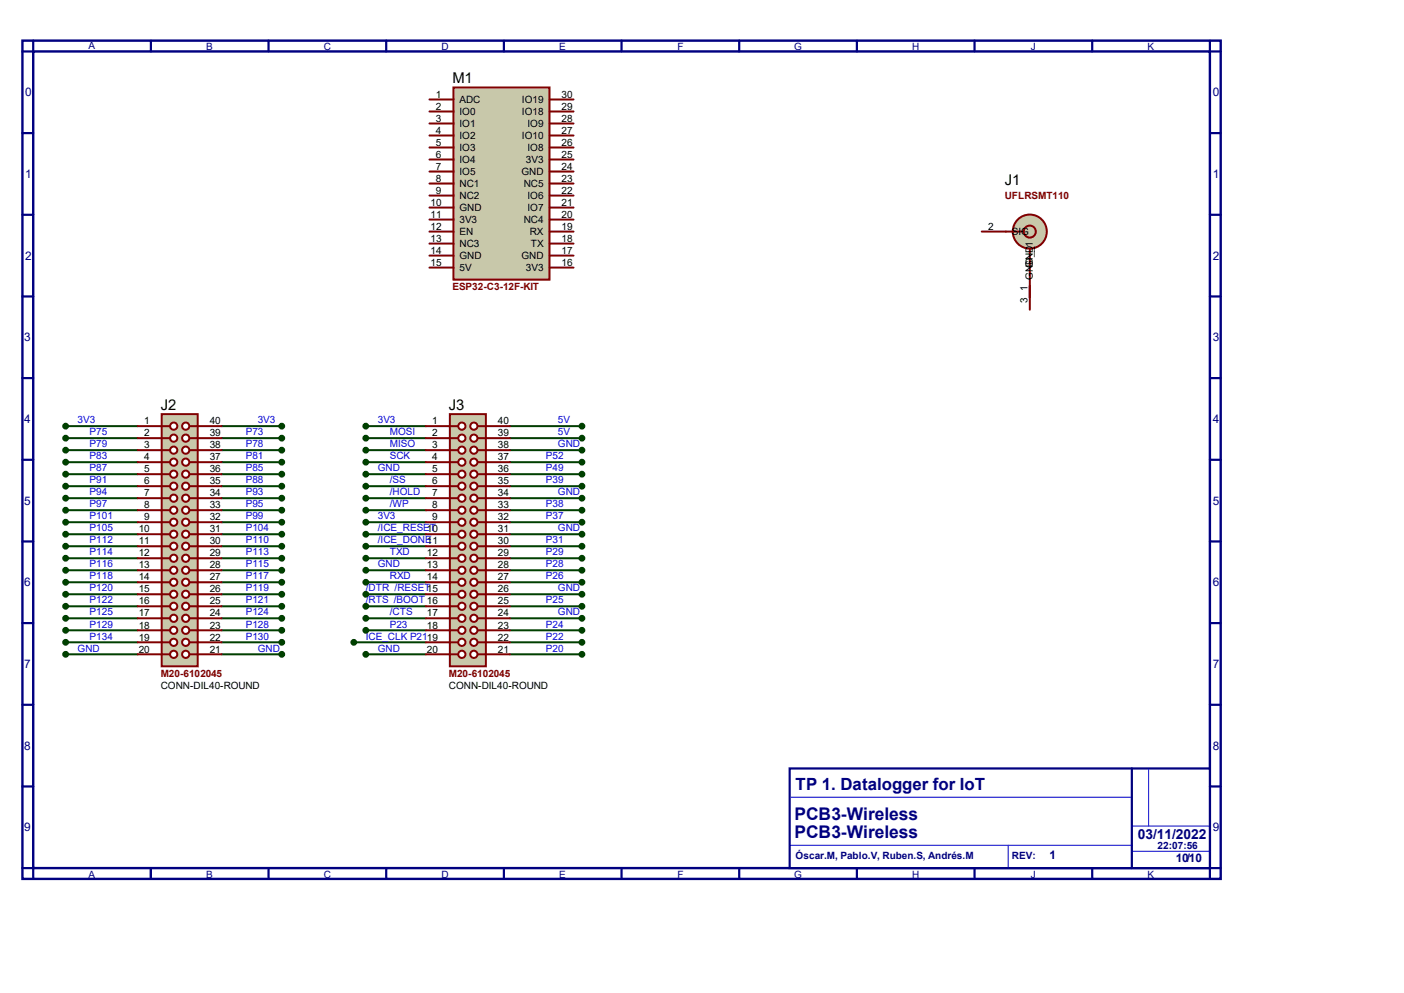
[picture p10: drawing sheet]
<svg xmlns="http://www.w3.org/2000/svg" width="297mm" height="210mm" viewBox="0 0 297 210" stroke-linecap="round" stroke-linejoin="round" font-family="sans-serif">
<path d="M4.7 8.6h253.5v177.3h-253.5zM7 10.9h248.9v172.7h-248.9z" fill="none" stroke="#000080" stroke-width=".51"/>
<path d="M7 8.6v2.3h-2.3M31.9 8.6v2.3" fill="none" stroke="#000080" stroke-width=".47"/>
<path d="M167 162.5h88.9v21.1h-88.9z" fill="#fff" stroke="#000080" stroke-width=".47"/>
<g fill="none" stroke="#000080" stroke-width=".47">
<path d="M56.8 8.6v2.3M81.7 8.6v2.3M106.6 8.6v2.3M131.5 8.6v2.3M156.4 8.6v2.3M181.3 8.6v2.3M206.2 8.6v2.3M231.1 8.6v2.3M255.9 8.6v2.3h2.3M4.7 28.2h2.3M255.9 28.2h2.3M4.7 45.4h2.3"/>
<path d="M255.9 45.4h2.3M4.7 62.7h2.3M4.7 80h2.3M255.9 62.7h2.3M255.9 80h2.3M4.7 97.2h2.3M255.9 97.2h2.3M4.7 114.5h2.3M255.9 114.5h2.3M4.7 131.8h2.3M255.9 131.8h2.3M4.7 149.1h2.3"/>
<path d="M255.9 149.1h2.3M4.7 166.3h2.3M239.4 162.5v21.1M255.9 166.3h2.3M4.7 183.6h2.3v2.3M31.9 183.6v2.3M56.8 183.6v2.3M81.7 183.6v2.3M106.6 183.6v2.3M131.5 183.6v2.3M156.4 183.6v2.3M181.3 183.6v2.3"/>
<path d="M206.2 183.6v2.3M231.1 183.6v2.3M258.2 183.6h-2.3v2.3"/>
</g>
<path d="M167 178.8h72.4M167.3 168.6h71.9M213.3 178.8v4.8M239.4 174.7h16.3M243 162.5v12.2M239.4 180h16.5" fill="none" stroke="#0000c0" stroke-width=".21"/>
<g fill="none" stroke="#004000" stroke-width=".42">
<path d="M13.9 90.1h15.2M13.9 92.7h15.2M13.9 95.2h15.2M13.9 97.7h15.2M46.9 90.1h12.7M46.9 92.7h12.7M46.9 95.2h12.7M46.9 97.7h12.7M77.4 90.1h12.7M77.4 92.7h12.7M77.4 95.2h12.7M77.4 97.7h12.7"/>
<path d="M107.9 90.1h15.2M107.9 92.7h15.2M107.9 95.2h15.2M107.9 97.7h15.2M13.9 100.3h15.2M13.9 102.8h15.2M13.9 105.4h15.2M13.9 107.9h15.2M13.9 110.4h15.2M13.9 113h15.2M13.9 115.5h15.2M13.9 118.1h15.2"/>
<path d="M46.9 100.3h12.7M46.9 102.8h12.7M46.9 105.4h12.7M46.9 107.9h12.7M46.9 110.4h12.7M46.9 113h12.7M46.9 115.5h12.7M46.9 118.1h12.7M77.4 100.3h12.7M77.4 102.8h12.7M77.4 105.4h12.7M77.4 107.9h12.7"/>
<path d="M77.4 110.4h12.7M77.4 113h12.7M77.4 115.5h12.7M77.4 118.1h12.7M107.9 100.3h15.2M107.9 102.8h15.2M107.9 105.4h15.2M107.9 107.9h15.2M107.9 110.4h15.2M107.9 113h15.2M107.9 115.5h15.2M107.9 118.1h15.2"/>
<path d="M13.9 120.6h15.2M13.9 123.1h15.2M13.9 125.7h15.2M13.9 128.2h15.2M13.9 130.8h15.2M13.9 133.3h15.2M13.9 135.8h15.2M13.9 138.4h15.2M46.9 120.6h12.7M46.9 123.1h12.7M46.9 125.7h12.7M46.9 128.2h12.7"/>
<path d="M46.9 130.8h12.7M46.9 133.3h12.7M46.9 135.8h12.7M46.9 138.4h12.7M74.8 135.8h15.3M77.4 120.6h12.7M77.4 123.1h12.7M77.4 125.7h12.7M77.4 128.2h12.7M77.4 130.8h12.7M77.4 133.3h12.7M77.4 138.4h12.7"/>
<path d="M107.9 120.6h15.2M107.9 123.1h15.2M107.9 125.7h15.2M107.9 128.2h15.2M107.9 130.8h15.2M107.9 133.3h15.2M107.9 135.8h15.2M107.9 138.4h15.2"/>
</g>
<circle cx="217.8" cy="49" r="3.6" fill="#c8c8aa" stroke="#800000" stroke-width=".42"/>
<path d="M212.8 49h5M217.8 52.8v5.1" fill="none" stroke="#800000" stroke-width=".42"/>
<circle cx="217.8" cy="49" r="1.27" fill="#c8c8aa" stroke="#800000" stroke-width=".42"/>
<path d="M207.7 49h5.1M217.8 57.9v7.6" fill="none" stroke="#800000" stroke-width=".42"/>
<path d="M95.9 18.5h20.3v40.6h-20.3z" fill="#c8c8aa" stroke="#800000" stroke-width=".42"/>
<g fill="none" stroke="#800000" stroke-width=".42">
<path d="M90.8 21h5.1M90.8 23.6h5.1M90.8 26.1h5.1M90.8 28.7h5.1M90.8 33.7h5.1M90.8 36.3h5.1M90.8 38.8h5.1M90.8 31.2h5.1M116.2 21h5.1M116.2 23.6h5.1M116.2 26.1h5.1M116.2 28.7h5.1"/>
<path d="M116.2 33.7h5.1M116.2 36.3h5.1M116.2 38.8h5.1M116.2 31.2h5.1M90.8 41.4h5.1M90.8 43.9h5.1M90.8 46.4h5.1M90.8 49h5.1M90.8 51.5h5.1M90.8 54.1h5.1M90.8 56.6h5.1M116.2 41.4h5.1"/>
<path d="M116.2 43.9h5.1M116.2 46.4h5.1M116.2 49h5.1M116.2 51.5h5.1M116.2 54.1h5.1M116.2 56.6h5.1"/>
</g>
<path d="M34.2 87.6h7.6v53.3h-7.6z" fill="#c8c8aa" stroke="#800000" stroke-width=".42"/>
<path d="M34.2 90.1h1.8" fill="none" stroke="#800000" stroke-width=".42"/>
<circle cx="36.7" cy="90.1" r=".76" fill="#fff" stroke="#800000" stroke-width=".42"/>
<path d="M34.2 92.7h1.8" fill="none" stroke="#800000" stroke-width=".42"/>
<circle cx="36.7" cy="92.7" r=".76" fill="#fff" stroke="#800000" stroke-width=".42"/>
<path d="M34.2 95.2h1.8" fill="none" stroke="#800000" stroke-width=".42"/>
<circle cx="36.7" cy="95.2" r=".76" fill="#fff" stroke="#800000" stroke-width=".42"/>
<path d="M34.2 97.7h1.8" fill="none" stroke="#800000" stroke-width=".42"/>
<circle cx="36.7" cy="97.7" r=".76" fill="#fff" stroke="#800000" stroke-width=".42"/>
<path d="M40 90.1h1.8" fill="none" stroke="#800000" stroke-width=".42"/>
<circle cx="39.3" cy="90.1" r=".76" fill="#fff" stroke="#800000" stroke-width=".42"/>
<path d="M40 92.7h1.8" fill="none" stroke="#800000" stroke-width=".42"/>
<circle cx="39.3" cy="92.7" r=".76" fill="#fff" stroke="#800000" stroke-width=".42"/>
<path d="M40 95.2h1.8" fill="none" stroke="#800000" stroke-width=".42"/>
<circle cx="39.3" cy="95.2" r=".76" fill="#fff" stroke="#800000" stroke-width=".42"/>
<path d="M40 97.7h1.8" fill="none" stroke="#800000" stroke-width=".42"/>
<circle cx="39.3" cy="97.7" r=".76" fill="#fff" stroke="#800000" stroke-width=".42"/>
<path d="M34.2 100.3h1.8" fill="none" stroke="#800000" stroke-width=".42"/>
<circle cx="36.7" cy="100.3" r=".76" fill="#fff" stroke="#800000" stroke-width=".42"/>
<path d="M40 100.3h1.8" fill="none" stroke="#800000" stroke-width=".42"/>
<circle cx="39.3" cy="100.3" r=".76" fill="#fff" stroke="#800000" stroke-width=".42"/>
<path d="M34.2 102.8h1.8" fill="none" stroke="#800000" stroke-width=".42"/>
<circle cx="36.7" cy="102.8" r=".76" fill="#fff" stroke="#800000" stroke-width=".42"/>
<path d="M40 102.8h1.8" fill="none" stroke="#800000" stroke-width=".42"/>
<circle cx="39.3" cy="102.8" r=".76" fill="#fff" stroke="#800000" stroke-width=".42"/>
<path d="M34.2 105.4h1.8" fill="none" stroke="#800000" stroke-width=".42"/>
<circle cx="36.7" cy="105.4" r=".76" fill="#fff" stroke="#800000" stroke-width=".42"/>
<path d="M40 105.4h1.8" fill="none" stroke="#800000" stroke-width=".42"/>
<circle cx="39.3" cy="105.4" r=".76" fill="#fff" stroke="#800000" stroke-width=".42"/>
<path d="M34.2 107.9h1.8" fill="none" stroke="#800000" stroke-width=".42"/>
<circle cx="36.7" cy="107.9" r=".76" fill="#fff" stroke="#800000" stroke-width=".42"/>
<path d="M40 107.9h1.8" fill="none" stroke="#800000" stroke-width=".42"/>
<circle cx="39.3" cy="107.9" r=".76" fill="#fff" stroke="#800000" stroke-width=".42"/>
<path d="M34.2 110.4h1.8" fill="none" stroke="#800000" stroke-width=".42"/>
<circle cx="36.7" cy="110.4" r=".76" fill="#fff" stroke="#800000" stroke-width=".42"/>
<path d="M40 110.4h1.8" fill="none" stroke="#800000" stroke-width=".42"/>
<circle cx="39.3" cy="110.4" r=".76" fill="#fff" stroke="#800000" stroke-width=".42"/>
<path d="M34.2 113h1.8" fill="none" stroke="#800000" stroke-width=".42"/>
<circle cx="36.7" cy="113" r=".76" fill="#fff" stroke="#800000" stroke-width=".42"/>
<path d="M40 113h1.8" fill="none" stroke="#800000" stroke-width=".42"/>
<circle cx="39.3" cy="113" r=".76" fill="#fff" stroke="#800000" stroke-width=".42"/>
<path d="M34.2 115.5h1.8" fill="none" stroke="#800000" stroke-width=".42"/>
<circle cx="36.7" cy="115.5" r=".76" fill="#fff" stroke="#800000" stroke-width=".42"/>
<path d="M40 115.5h1.8" fill="none" stroke="#800000" stroke-width=".42"/>
<circle cx="39.3" cy="115.5" r=".76" fill="#fff" stroke="#800000" stroke-width=".42"/>
<path d="M34.2 118.1h1.8" fill="none" stroke="#800000" stroke-width=".42"/>
<circle cx="36.7" cy="118.1" r=".76" fill="#fff" stroke="#800000" stroke-width=".42"/>
<path d="M40 118.1h1.8" fill="none" stroke="#800000" stroke-width=".42"/>
<circle cx="39.3" cy="118.1" r=".76" fill="#fff" stroke="#800000" stroke-width=".42"/>
<path d="M34.2 120.6h1.8" fill="none" stroke="#800000" stroke-width=".42"/>
<circle cx="36.7" cy="120.6" r=".76" fill="#fff" stroke="#800000" stroke-width=".42"/>
<path d="M40 120.6h1.8" fill="none" stroke="#800000" stroke-width=".42"/>
<circle cx="39.3" cy="120.6" r=".76" fill="#fff" stroke="#800000" stroke-width=".42"/>
<path d="M34.2 123.1h1.8" fill="none" stroke="#800000" stroke-width=".42"/>
<circle cx="36.7" cy="123.1" r=".76" fill="#fff" stroke="#800000" stroke-width=".42"/>
<path d="M40 123.1h1.8" fill="none" stroke="#800000" stroke-width=".42"/>
<circle cx="39.3" cy="123.1" r=".76" fill="#fff" stroke="#800000" stroke-width=".42"/>
<path d="M34.2 125.7h1.8" fill="none" stroke="#800000" stroke-width=".42"/>
<circle cx="36.7" cy="125.7" r=".76" fill="#fff" stroke="#800000" stroke-width=".42"/>
<path d="M40 125.7h1.8" fill="none" stroke="#800000" stroke-width=".42"/>
<circle cx="39.3" cy="125.7" r=".76" fill="#fff" stroke="#800000" stroke-width=".42"/>
<path d="M34.2 128.2h1.8" fill="none" stroke="#800000" stroke-width=".42"/>
<circle cx="36.7" cy="128.2" r=".76" fill="#fff" stroke="#800000" stroke-width=".42"/>
<path d="M40 128.2h1.8" fill="none" stroke="#800000" stroke-width=".42"/>
<circle cx="39.3" cy="128.2" r=".76" fill="#fff" stroke="#800000" stroke-width=".42"/>
<path d="M34.2 130.8h1.8" fill="none" stroke="#800000" stroke-width=".42"/>
<circle cx="36.7" cy="130.8" r=".76" fill="#fff" stroke="#800000" stroke-width=".42"/>
<path d="M40 130.8h1.8" fill="none" stroke="#800000" stroke-width=".42"/>
<circle cx="39.3" cy="130.8" r=".76" fill="#fff" stroke="#800000" stroke-width=".42"/>
<path d="M34.2 133.3h1.8" fill="none" stroke="#800000" stroke-width=".42"/>
<circle cx="36.7" cy="133.3" r=".76" fill="#fff" stroke="#800000" stroke-width=".42"/>
<path d="M40 133.3h1.8" fill="none" stroke="#800000" stroke-width=".42"/>
<circle cx="39.3" cy="133.3" r=".76" fill="#fff" stroke="#800000" stroke-width=".42"/>
<path d="M34.2 135.8h1.8" fill="none" stroke="#800000" stroke-width=".42"/>
<circle cx="36.7" cy="135.8" r=".76" fill="#fff" stroke="#800000" stroke-width=".42"/>
<path d="M40 135.8h1.8" fill="none" stroke="#800000" stroke-width=".42"/>
<circle cx="39.3" cy="135.8" r=".76" fill="#fff" stroke="#800000" stroke-width=".42"/>
<path d="M34.2 138.4h1.8" fill="none" stroke="#800000" stroke-width=".42"/>
<circle cx="36.7" cy="138.4" r=".76" fill="#fff" stroke="#800000" stroke-width=".42"/>
<path d="M40 138.4h1.8" fill="none" stroke="#800000" stroke-width=".42"/>
<circle cx="39.3" cy="138.4" r=".76" fill="#fff" stroke="#800000" stroke-width=".42"/>
<g fill="none" stroke="#800000" stroke-width=".42">
<path d="M29.1 90.1h5.1M29.1 92.7h5.1M29.1 95.2h5.1M29.1 97.7h5.1M41.8 90.1h5.1M41.8 92.7h5.1M41.8 95.2h5.1M41.8 97.7h5.1M29.1 100.3h5.1M29.1 102.8h5.1M29.1 105.4h5.1M29.1 107.9h5.1"/>
<path d="M29.1 110.4h5.1M29.1 113h5.1M29.1 115.5h5.1M29.1 118.1h5.1M41.8 100.3h5.1M41.8 102.8h5.1M41.8 105.4h5.1M41.8 107.9h5.1M41.8 110.4h5.1M41.8 113h5.1M41.8 115.5h5.1M41.8 118.1h5.1"/>
<path d="M29.1 120.6h5.1M29.1 123.1h5.1M29.1 125.7h5.1M29.1 128.2h5.1M29.1 130.8h5.1M29.1 133.3h5.1M29.1 135.8h5.1M29.1 138.4h5.1M41.8 120.6h5.1M41.8 123.1h5.1M41.8 125.7h5.1M41.8 128.2h5.1"/>
<path d="M41.8 130.8h5.1M41.8 133.3h5.1M41.8 135.8h5.1M41.8 138.4h5.1"/>
</g>
<g fill="#004000" stroke="#004000" stroke-width=".42">
<circle cx="13.9" cy="90.1" r=".51"/>
<circle cx="13.9" cy="92.7" r=".51"/>
<circle cx="13.9" cy="95.2" r=".51"/>
<circle cx="13.9" cy="97.7" r=".51"/>
<circle cx="13.9" cy="100.3" r=".51"/>
<circle cx="13.9" cy="102.8" r=".51"/>
<circle cx="13.9" cy="105.4" r=".51"/>
<circle cx="13.9" cy="107.9" r=".51"/>
<circle cx="13.9" cy="110.4" r=".51"/>
<circle cx="13.9" cy="113" r=".51"/>
<circle cx="13.9" cy="115.5" r=".51"/>
<circle cx="13.9" cy="118.1" r=".51"/>
<circle cx="13.9" cy="120.6" r=".51"/>
<circle cx="13.9" cy="123.1" r=".51"/>
<circle cx="13.9" cy="125.7" r=".51"/>
<circle cx="13.9" cy="128.2" r=".51"/>
<circle cx="13.9" cy="130.8" r=".51"/>
<circle cx="13.9" cy="133.3" r=".51"/>
<circle cx="13.9" cy="135.8" r=".51"/>
<circle cx="13.9" cy="138.4" r=".51"/>
<circle cx="59.6" cy="90.1" r=".51"/>
<circle cx="59.6" cy="92.7" r=".51"/>
<circle cx="59.6" cy="95.2" r=".51"/>
<circle cx="59.6" cy="97.7" r=".51"/>
<circle cx="59.6" cy="100.3" r=".51"/>
<circle cx="59.6" cy="102.8" r=".51"/>
<circle cx="59.6" cy="105.4" r=".51"/>
<circle cx="59.6" cy="107.9" r=".51"/>
<circle cx="59.6" cy="110.4" r=".51"/>
<circle cx="59.6" cy="113" r=".51"/>
<circle cx="59.6" cy="115.5" r=".51"/>
<circle cx="59.6" cy="120.6" r=".51"/>
<circle cx="59.6" cy="123.1" r=".51"/>
<circle cx="59.6" cy="125.7" r=".51"/>
<circle cx="59.6" cy="128.2" r=".51"/>
<circle cx="59.6" cy="130.8" r=".51"/>
<circle cx="59.6" cy="133.3" r=".51"/>
<circle cx="59.6" cy="135.8" r=".51"/>
<circle cx="59.6" cy="138.4" r=".51"/>
<circle cx="59.6" cy="118.1" r=".51"/>
</g>
<path d="M95.2 87.6h7.6v53.3h-7.6z" fill="#c8c8aa" stroke="#800000" stroke-width=".42"/>
<path d="M95.2 90.1h1.7" fill="none" stroke="#800000" stroke-width=".42"/>
<circle cx="97.7" cy="90.1" r=".76" fill="#fff" stroke="#800000" stroke-width=".42"/>
<path d="M95.2 92.7h1.7" fill="none" stroke="#800000" stroke-width=".42"/>
<circle cx="97.7" cy="92.7" r=".76" fill="#fff" stroke="#800000" stroke-width=".42"/>
<path d="M95.2 95.2h1.7" fill="none" stroke="#800000" stroke-width=".42"/>
<circle cx="97.7" cy="95.2" r=".76" fill="#fff" stroke="#800000" stroke-width=".42"/>
<path d="M95.2 97.7h1.7" fill="none" stroke="#800000" stroke-width=".42"/>
<circle cx="97.7" cy="97.7" r=".76" fill="#fff" stroke="#800000" stroke-width=".42"/>
<path d="M101 90.1h1.8" fill="none" stroke="#800000" stroke-width=".42"/>
<circle cx="100.2" cy="90.1" r=".76" fill="#fff" stroke="#800000" stroke-width=".42"/>
<path d="M101 92.7h1.8" fill="none" stroke="#800000" stroke-width=".42"/>
<circle cx="100.2" cy="92.7" r=".76" fill="#fff" stroke="#800000" stroke-width=".42"/>
<path d="M101 95.2h1.8" fill="none" stroke="#800000" stroke-width=".42"/>
<circle cx="100.2" cy="95.2" r=".76" fill="#fff" stroke="#800000" stroke-width=".42"/>
<path d="M101 97.7h1.8" fill="none" stroke="#800000" stroke-width=".42"/>
<circle cx="100.2" cy="97.7" r=".76" fill="#fff" stroke="#800000" stroke-width=".42"/>
<path d="M95.2 100.3h1.7" fill="none" stroke="#800000" stroke-width=".42"/>
<circle cx="97.7" cy="100.3" r=".76" fill="#fff" stroke="#800000" stroke-width=".42"/>
<path d="M101 100.3h1.8" fill="none" stroke="#800000" stroke-width=".42"/>
<circle cx="100.2" cy="100.3" r=".76" fill="#fff" stroke="#800000" stroke-width=".42"/>
<path d="M95.2 102.8h1.7" fill="none" stroke="#800000" stroke-width=".42"/>
<circle cx="97.7" cy="102.8" r=".76" fill="#fff" stroke="#800000" stroke-width=".42"/>
<path d="M101 102.8h1.8" fill="none" stroke="#800000" stroke-width=".42"/>
<circle cx="100.2" cy="102.8" r=".76" fill="#fff" stroke="#800000" stroke-width=".42"/>
<path d="M95.2 105.4h1.7" fill="none" stroke="#800000" stroke-width=".42"/>
<circle cx="97.7" cy="105.4" r=".76" fill="#fff" stroke="#800000" stroke-width=".42"/>
<path d="M101 105.4h1.8" fill="none" stroke="#800000" stroke-width=".42"/>
<circle cx="100.2" cy="105.4" r=".76" fill="#fff" stroke="#800000" stroke-width=".42"/>
<path d="M95.2 107.9h1.7" fill="none" stroke="#800000" stroke-width=".42"/>
<circle cx="97.7" cy="107.9" r=".76" fill="#fff" stroke="#800000" stroke-width=".42"/>
<path d="M101 107.9h1.8" fill="none" stroke="#800000" stroke-width=".42"/>
<circle cx="100.2" cy="107.9" r=".76" fill="#fff" stroke="#800000" stroke-width=".42"/>
<path d="M95.2 110.4h1.7" fill="none" stroke="#800000" stroke-width=".42"/>
<circle cx="97.7" cy="110.4" r=".76" fill="#fff" stroke="#800000" stroke-width=".42"/>
<path d="M101 110.4h1.8" fill="none" stroke="#800000" stroke-width=".42"/>
<circle cx="100.2" cy="110.4" r=".76" fill="#fff" stroke="#800000" stroke-width=".42"/>
<path d="M95.2 113h1.7" fill="none" stroke="#800000" stroke-width=".42"/>
<circle cx="97.7" cy="113" r=".76" fill="#fff" stroke="#800000" stroke-width=".42"/>
<path d="M101 113h1.8" fill="none" stroke="#800000" stroke-width=".42"/>
<circle cx="100.2" cy="113" r=".76" fill="#fff" stroke="#800000" stroke-width=".42"/>
<path d="M95.2 115.5h1.7" fill="none" stroke="#800000" stroke-width=".42"/>
<circle cx="97.7" cy="115.5" r=".76" fill="#fff" stroke="#800000" stroke-width=".42"/>
<path d="M101 115.5h1.8" fill="none" stroke="#800000" stroke-width=".42"/>
<circle cx="100.2" cy="115.5" r=".76" fill="#fff" stroke="#800000" stroke-width=".42"/>
<path d="M95.2 118.1h1.7" fill="none" stroke="#800000" stroke-width=".42"/>
<circle cx="97.7" cy="118.1" r=".76" fill="#fff" stroke="#800000" stroke-width=".42"/>
<path d="M101 118.1h1.8" fill="none" stroke="#800000" stroke-width=".42"/>
<circle cx="100.2" cy="118.1" r=".76" fill="#fff" stroke="#800000" stroke-width=".42"/>
<path d="M95.2 120.6h1.7" fill="none" stroke="#800000" stroke-width=".42"/>
<circle cx="97.7" cy="120.6" r=".76" fill="#fff" stroke="#800000" stroke-width=".42"/>
<path d="M101 120.6h1.8" fill="none" stroke="#800000" stroke-width=".42"/>
<circle cx="100.2" cy="120.6" r=".76" fill="#fff" stroke="#800000" stroke-width=".42"/>
<path d="M95.2 123.1h1.7" fill="none" stroke="#800000" stroke-width=".42"/>
<circle cx="97.7" cy="123.1" r=".76" fill="#fff" stroke="#800000" stroke-width=".42"/>
<path d="M101 123.1h1.8" fill="none" stroke="#800000" stroke-width=".42"/>
<circle cx="100.2" cy="123.1" r=".76" fill="#fff" stroke="#800000" stroke-width=".42"/>
<path d="M95.2 125.7h1.7" fill="none" stroke="#800000" stroke-width=".42"/>
<circle cx="97.7" cy="125.7" r=".76" fill="#fff" stroke="#800000" stroke-width=".42"/>
<path d="M101 125.7h1.8" fill="none" stroke="#800000" stroke-width=".42"/>
<circle cx="100.2" cy="125.7" r=".76" fill="#fff" stroke="#800000" stroke-width=".42"/>
<path d="M95.2 128.2h1.7" fill="none" stroke="#800000" stroke-width=".42"/>
<circle cx="97.7" cy="128.2" r=".76" fill="#fff" stroke="#800000" stroke-width=".42"/>
<path d="M101 128.2h1.8" fill="none" stroke="#800000" stroke-width=".42"/>
<circle cx="100.2" cy="128.2" r=".76" fill="#fff" stroke="#800000" stroke-width=".42"/>
<path d="M95.2 130.8h1.7" fill="none" stroke="#800000" stroke-width=".42"/>
<circle cx="97.7" cy="130.8" r=".76" fill="#fff" stroke="#800000" stroke-width=".42"/>
<path d="M101 130.8h1.8" fill="none" stroke="#800000" stroke-width=".42"/>
<circle cx="100.2" cy="130.8" r=".76" fill="#fff" stroke="#800000" stroke-width=".42"/>
<path d="M95.2 133.3h1.7" fill="none" stroke="#800000" stroke-width=".42"/>
<circle cx="97.7" cy="133.3" r=".76" fill="#fff" stroke="#800000" stroke-width=".42"/>
<path d="M101 133.3h1.8" fill="none" stroke="#800000" stroke-width=".42"/>
<circle cx="100.2" cy="133.3" r=".76" fill="#fff" stroke="#800000" stroke-width=".42"/>
<path d="M95.2 135.8h1.7" fill="none" stroke="#800000" stroke-width=".42"/>
<circle cx="97.7" cy="135.8" r=".76" fill="#fff" stroke="#800000" stroke-width=".42"/>
<path d="M101 135.8h1.8" fill="none" stroke="#800000" stroke-width=".42"/>
<circle cx="100.2" cy="135.8" r=".76" fill="#fff" stroke="#800000" stroke-width=".42"/>
<path d="M95.2 138.4h1.7" fill="none" stroke="#800000" stroke-width=".42"/>
<circle cx="97.7" cy="138.4" r=".76" fill="#fff" stroke="#800000" stroke-width=".42"/>
<path d="M101 138.4h1.8" fill="none" stroke="#800000" stroke-width=".42"/>
<circle cx="100.2" cy="138.4" r=".76" fill="#fff" stroke="#800000" stroke-width=".42"/>
<g fill="none" stroke="#800000" stroke-width=".42">
<path d="M90.1 90.1h5.1M90.1 92.7h5.1M90.1 95.2h5.1M90.1 97.7h5.1M102.8 90.1h5.1M102.8 92.7h5.1M102.8 95.2h5.1M102.8 97.7h5.1M90.1 100.3h5.1M90.1 102.8h5.1M90.1 105.4h5.1M90.1 107.9h5.1"/>
<path d="M90.1 110.4h5.1M90.1 113h5.1M90.1 115.5h5.1M90.1 118.1h5.1M102.8 100.3h5.1M102.8 102.8h5.1M102.8 105.4h5.1M102.8 107.9h5.1M102.8 110.4h5.1M102.8 113h5.1M102.8 115.5h5.1M102.8 118.1h5.1"/>
<path d="M90.1 120.6h5.1M90.1 123.1h5.1M90.1 125.7h5.1M90.1 128.2h5.1M90.1 130.8h5.1M90.1 133.3h5.1M90.1 135.8h5.1M90.1 138.4h5.1M102.8 120.6h5.1M102.8 123.1h5.1M102.8 125.7h5.1M102.8 128.2h5.1"/>
<path d="M102.8 130.8h5.1M102.8 133.3h5.1M102.8 135.8h5.1M102.8 138.4h5.1"/>
</g>
<g fill="#004000" stroke="#004000" stroke-width=".42">
<circle cx="77.4" cy="90.1" r=".51"/>
<circle cx="77.4" cy="92.7" r=".51"/>
<circle cx="77.4" cy="95.2" r=".51"/>
<circle cx="77.4" cy="97.7" r=".51"/>
<circle cx="77.4" cy="100.3" r=".51"/>
<circle cx="77.4" cy="102.8" r=".51"/>
<circle cx="77.4" cy="105.4" r=".51"/>
<circle cx="77.4" cy="107.9" r=".51"/>
<circle cx="77.4" cy="110.4" r=".51"/>
<circle cx="77.4" cy="113" r=".51"/>
<circle cx="77.4" cy="115.5" r=".51"/>
<circle cx="77.4" cy="118.1" r=".51"/>
<circle cx="77.4" cy="120.6" r=".51"/>
<circle cx="77.4" cy="123.1" r=".51"/>
<circle cx="77.4" cy="125.7" r=".51"/>
<circle cx="77.4" cy="128.2" r=".51"/>
<circle cx="77.4" cy="130.8" r=".51"/>
<circle cx="77.4" cy="133.3" r=".51"/>
<circle cx="77.4" cy="138.4" r=".51"/>
<circle cx="123.1" cy="90.1" r=".51"/>
<circle cx="123.1" cy="92.7" r=".51"/>
<circle cx="123.1" cy="95.2" r=".51"/>
<circle cx="123.1" cy="97.7" r=".51"/>
<circle cx="123.1" cy="100.3" r=".51"/>
<circle cx="123.1" cy="102.8" r=".51"/>
<circle cx="123.1" cy="105.4" r=".51"/>
<circle cx="123.1" cy="107.9" r=".51"/>
<circle cx="123.1" cy="110.4" r=".51"/>
<circle cx="123.1" cy="113" r=".51"/>
<circle cx="123.1" cy="115.5" r=".51"/>
<circle cx="123.1" cy="118.1" r=".51"/>
<circle cx="123.1" cy="120.6" r=".51"/>
<circle cx="123.1" cy="123.1" r=".51"/>
<circle cx="123.1" cy="125.7" r=".51"/>
<circle cx="123.1" cy="128.2" r=".51"/>
<circle cx="123.1" cy="130.8" r=".51"/>
<circle cx="123.1" cy="133.3" r=".51"/>
<circle cx="123.1" cy="135.8" r=".51"/>
<circle cx="123.1" cy="138.4" r=".51"/>
<circle cx="74.8" cy="135.8" r=".51"/>
</g>
<g font-size="3.7" fill="#000080">
<text x="168.1" y="173.5">PCB3-Wireless</text>
<text x="168.1" y="177.3">PCB3-Wireless</text>
</g>
<text font-size="3.6" fill="#000080" x="168.3" y="167.1">TP 1. Datalogger for IoT</text>
<g font-size="3.1">
<text x="95.7" y="17.6">M1</text>
<text x="212.6" y="39.1">J1</text>
<text x="34" y="86.7">J2</text>
<text x="95" y="86.7">J3</text>
</g>
<text font-size="2.9" fill="#000080" x="240.7" y="177.5">03/11/2022</text>
<g font-size="2.5" fill="#000080">
<text x="5.3" y="20.4">0</text>
<text x="256.5" y="20.4">0</text>
<text x="5.3" y="37.7">1</text>
<text x="256.5" y="37.7">1</text>
<text x="5.3" y="54.9">2</text>
<text x="256.5" y="54.9">2</text>
<text x="5.1" y="72.2">3</text>
<text x="256.5" y="72.2">3</text>
<text x="5.1" y="89.5">4</text>
<text x="256.5" y="89.5">4</text>
<text x="5.1" y="106.8">5</text>
<text x="256.5" y="106.8">5</text>
<text x="5.1" y="124">6</text>
<text x="256.5" y="124">6</text>
<text x="5.1" y="141.3">7</text>
<text x="256.5" y="141.3">7</text>
<text x="5.1" y="158.6">8</text>
<text x="256.5" y="158.6">8</text>
<text x="5.1" y="175.9">9</text>
<text x="256.5" y="175.9">9</text>
<text x="222" y="181.7">1</text>
<text x="248.7" y="182.2">10/10</text>
</g>
<g font-size="2.1" fill="#000080">
<text x="18.8" y="10.4">A</text>
<text x="43.6" y="10.6">B</text>
<text x="68.5" y="10.6">C</text>
<text x="93.4" y="10.6">D</text>
<text x="118.3" y="10.6">E</text>
<text x="143.3" y="10.6">F</text>
<text x="168" y="10.6">G</text>
<text x="192.9" y="10.6">H</text>
<text x="218.1" y="10.6">J</text>
<text x="242.8" y="10.6">K</text>
<text x="244.9" y="179.6">22:07:56</text>
<text x="18.8" y="185.6">A</text>
<text x="43.6" y="185.6">B</text>
<text x="68.5" y="185.6">C</text>
<text x="93.4" y="185.6">D</text>
<text x="118.3" y="185.6">E</text>
<text x="143.3" y="185.6">F</text>
<text x="168" y="185.6">G</text>
<text x="168.3" y="181.7">Óscar.M, Pablo.V, Ruben.S, Andrés.M</text>
<text x="192.9" y="185.6">H</text>
<text x="214.1" y="181.6">REV:</text>
<text x="218.1" y="185.6">J</text>
<text x="242.8" y="185.6">K</text>
</g>
<g font-size="2.1">
<text x="92.2" y="20.7">1</text>
<text x="92.2" y="23.2">2</text>
<text x="97.2" y="21.8">ADC</text>
<text x="110.4" y="21.8">IO19</text>
<text x="118.8" y="20.7">30</text>
<text x="118.8" y="23.2">29</text>
<text x="92.2" y="25.7">3</text>
<text x="92.2" y="28.3">4</text>
<text x="97.2" y="24.3">IO0</text>
<text x="97.2" y="26.9">IO1</text>
<text x="97.2" y="29.4">IO2</text>
<text x="110.4" y="24.3">IO18</text>
<text x="110.4" y="29.4">IO10</text>
<text x="111.6" y="26.9">IO9</text>
<text x="118.8" y="25.7">28</text>
<text x="118.8" y="28.3">27</text>
<text x="92.2" y="33.4">6</text>
<text x="92.2" y="35.9">7</text>
<text x="92.2" y="30.8">5</text>
<text x="97.2" y="34.5">IO4</text>
<text x="97.2" y="32">IO3</text>
<text x="111.3" y="34.5">3V3</text>
<text x="111.6" y="32">IO8</text>
<text x="118.8" y="30.8">26</text>
<text x="118.8" y="33.4">25</text>
<text x="118.8" y="35.9">24</text>
<text x="92.2" y="38.4">8</text>
<text x="92.2" y="41">9</text>
<text x="97.2" y="37">IO5</text>
<text x="97.2" y="39.6">NC1</text>
<text x="110.3" y="37">GND</text>
<text x="110.8" y="39.6">NC5</text>
<text x="118.8" y="38.4">23</text>
<text x="118.8" y="41">22</text>
<text x="91.1" y="43.5">10</text>
<text x="91.1" y="46.1">11</text>
<text x="97.2" y="42.1">NC2</text>
<text x="97.2" y="44.7">GND</text>
<text x="97.2" y="47.2">3V3</text>
<text x="110.8" y="47.2">NC4</text>
<text x="111.6" y="42.1">IO6</text>
<text x="111.6" y="44.7">IO7</text>
<text x="118.8" y="43.5">21</text>
<text x="118.8" y="46.1">20</text>
<text x="91.1" y="48.6">12</text>
<text x="91.1" y="51.1">13</text>
<text x="91.1" y="53.7">14</text>
<text x="97.2" y="49.7">EN</text>
<text x="97.2" y="52.3">NC3</text>
<text x="112.1" y="49.7">RX</text>
<text x="112.3" y="52.3">TX</text>
<text x="118.8" y="48.6">19</text>
<text x="118.8" y="51.1">18</text>
<text x="118.8" y="53.7">17</text>
<text x="209" y="48.6">2</text>
<text x="214" y="49.7">SIG</text>
<text x="91.1" y="56.2">15</text>
<text x="97.2" y="54.8">GND</text>
<text x="97.2" y="57.4">5V</text>
<text x="110.3" y="54.8">GND</text>
<text x="111.3" y="57.4">3V3</text>
<text x="118.8" y="56.2">16</text>
<text x="218.5" y="59.1" transform="rotate(-90 218.5 59.1)">GND__1</text>
<text x="218.5" y="56.6" transform="rotate(-90 218.5 56.6)">GND</text>
<text x="217.3" y="64.1" transform="rotate(-90 217.3 64.1)">3</text>
<text x="217.3" y="61.6" transform="rotate(-90 217.3 61.6)">1</text>
<text x="30.5" y="89.7">1</text>
<text x="44.4" y="89.7">40</text>
<text x="91.4" y="89.7">1</text>
<text x="105.3" y="89.7">40</text>
<text x="30.5" y="92.3">2</text>
<text x="30.5" y="94.8">3</text>
<text x="44.4" y="92.3">39</text>
<text x="44.4" y="94.8">38</text>
<text x="91.4" y="92.3">2</text>
<text x="91.4" y="94.8">3</text>
<text x="105.3" y="92.3">39</text>
<text x="105.3" y="94.8">38</text>
<text x="30.5" y="97.4">4</text>
<text x="30.5" y="99.9">5</text>
<text x="44.4" y="97.4">37</text>
<text x="44.4" y="99.9">36</text>
<text x="91.4" y="97.4">4</text>
<text x="91.4" y="99.9">5</text>
<text x="105.3" y="97.4">37</text>
<text x="105.3" y="99.9">36</text>
<text x="30.5" y="102.4">6</text>
<text x="30.5" y="105">7</text>
<text x="30.5" y="107.5">8</text>
<text x="44.4" y="102.4">35</text>
<text x="44.4" y="105">34</text>
<text x="44.4" y="107.5">33</text>
<text x="91.4" y="102.4">6</text>
<text x="91.4" y="105">7</text>
<text x="91.4" y="107.5">8</text>
<text x="105.3" y="102.4">35</text>
<text x="105.3" y="105">34</text>
<text x="105.3" y="107.5">33</text>
<text x="29.3" y="112.6">10</text>
<text x="30.5" y="110.1">9</text>
<text x="44.4" y="110.1">32</text>
<text x="44.4" y="112.6">31</text>
<text x="90.3" y="112.6">10</text>
<text x="91.4" y="110.1">9</text>
<text x="105.3" y="110.1">32</text>
<text x="105.3" y="112.6">31</text>
<text x="29.3" y="115.1">11</text>
<text x="29.3" y="117.7">12</text>
<text x="44.4" y="115.1">30</text>
<text x="44.4" y="117.7">29</text>
<text x="90.3" y="115.1">11</text>
<text x="90.3" y="117.7">12</text>
<text x="105.3" y="115.1">30</text>
<text x="105.3" y="117.7">29</text>
<text x="29.3" y="120.2">13</text>
<text x="29.3" y="122.8">14</text>
<text x="29.3" y="125.3">15</text>
<text x="44.4" y="120.2">28</text>
<text x="44.4" y="122.8">27</text>
<text x="44.4" y="125.3">26</text>
<text x="90.3" y="120.2">13</text>
<text x="90.3" y="122.8">14</text>
<text x="105.3" y="120.2">28</text>
<text x="105.3" y="122.8">27</text>
<text x="105.3" y="125.3">26</text>
<text x="29.3" y="127.8">16</text>
<text x="29.3" y="130.4">17</text>
<text x="44.4" y="127.8">25</text>
<text x="44.4" y="130.4">24</text>
<text x="90.3" y="130.4">17</text>
<text x="105.3" y="127.8">25</text>
<text x="105.3" y="130.4">24</text>
<text x="29.3" y="132.9">18</text>
<text x="29.3" y="135.5">19</text>
<text x="44.4" y="132.9">23</text>
<text x="44.4" y="135.5">22</text>
<text x="90.3" y="132.9">18</text>
<text x="105.3" y="132.9">23</text>
<text x="105.3" y="135.5">22</text>
<text x="29.3" y="138">20</text>
<text x="44.4" y="138">21</text>
<text x="90.3" y="138">20</text>
<text x="105.3" y="138">21</text>
<text x="34" y="145.6">CONN-DIL40-ROUND</text>
<text x="95" y="145.6">CONN-DIL40-ROUND</text>
</g>
<g font-size="2.1" fill="#800000">
<text x="212.6" y="42.1">UFLRSMT110</text>
<text x="95.7" y="61.3">ESP32-C3-12F-KIT</text>
<text x="34" y="143.1">M20-6102045</text>
<text x="95" y="143.1">M20-6102045</text>
</g>
<g font-size="2.1" fill="#00f">
<text x="16.4" y="89.5">3V3</text>
<text x="54.5" y="89.5">3V3</text>
<text x="79.9" y="89.5">3V3</text>
<text x="118" y="89.5">5V</text>
<text x="19" y="92.1">P75</text>
<text x="19" y="94.6">P79</text>
<text x="52" y="92.1">P73</text>
<text x="52" y="94.6">P78</text>
<text x="82.5" y="92.1">MOSI</text>
<text x="82.5" y="94.6">MISO</text>
<text x="118" y="92.1">5V</text>
<text x="118" y="94.6">GND</text>
<text x="19" y="97.2">P83</text>
<text x="19" y="99.7">P87</text>
<text x="52" y="97.2">P81</text>
<text x="52" y="99.7">P85</text>
<text x="79.9" y="99.7">GND</text>
<text x="82.5" y="97.2">SCK</text>
<text x="115.5" y="97.2">P52</text>
<text x="115.5" y="99.7">P49</text>
<text x="19" y="102.2">P91</text>
<text x="19" y="104.8">P94</text>
<text x="19" y="107.3">P97</text>
<text x="52" y="102.2">P88</text>
<text x="52" y="104.8">P93</text>
<text x="52" y="107.3">P95</text>
<text x="82.5" y="102.2">/SS</text>
<text x="82.5" y="104.8">/HOLD</text>
<text x="82.5" y="107.3">/WP</text>
<text x="115.5" y="102.2">P39</text>
<text x="115.5" y="107.3">P38</text>
<text x="118" y="104.8">GND</text>
<text x="19" y="109.9">P101</text>
<text x="19" y="112.4">P105</text>
<text x="52" y="109.9">P99</text>
<text x="52" y="112.4">P104</text>
<text x="79.9" y="109.9">3V3</text>
<text x="79.9" y="112.4">/ICE_RESET</text>
<text x="115.5" y="109.9">P37</text>
<text x="118" y="112.4">GND</text>
<text x="19" y="114.9">P112</text>
<text x="19" y="117.5">P114</text>
<text x="52" y="114.9">P110</text>
<text x="52" y="117.5">P113</text>
<text x="79.9" y="114.9">/ICE_DONE</text>
<text x="82.5" y="117.5">TXD</text>
<text x="115.5" y="114.9">P31</text>
<text x="115.5" y="117.5">P29</text>
<text x="19" y="120">P116</text>
<text x="19" y="122.6">P118</text>
<text x="19" y="125.1">P120</text>
<text x="52" y="120">P115</text>
<text x="52" y="122.6">P117</text>
<text x="52" y="125.1">P119</text>
<text x="77.4" y="125.1">/DTR /RESET15</text>
<text x="79.9" y="120">GND</text>
<text x="82.5" y="122.6">RXD</text>
<text x="115.5" y="120">P28</text>
<text x="115.5" y="122.6">P26</text>
<text x="118" y="125.1">GND</text>
<text x="19" y="127.6">P122</text>
<text x="19" y="130.2">P125</text>
<text x="52" y="127.6">P121</text>
<text x="52" y="130.2">P124</text>
<text x="77.4" y="127.6">/RTS /BOOT 16</text>
<text x="82.5" y="130.2">/CTS</text>
<text x="115.5" y="127.6">P25</text>
<text x="118" y="130.2">GND</text>
<text x="16.4" y="137.8">GND</text>
<text x="19" y="132.7">P129</text>
<text x="19" y="135.3">P134</text>
<text x="52" y="132.7">P128</text>
<text x="52" y="135.3">P130</text>
<text x="54.5" y="137.8">GND</text>
<text x="77.4" y="135.3">ICE_CLK P2119</text>
<text x="79.9" y="137.8">GND</text>
<text x="82.5" y="132.7">P23</text>
<text x="115.5" y="132.7">P24</text>
<text x="115.5" y="135.3">P22</text>
<text x="115.5" y="137.8">P20</text>
</g>
</svg>
